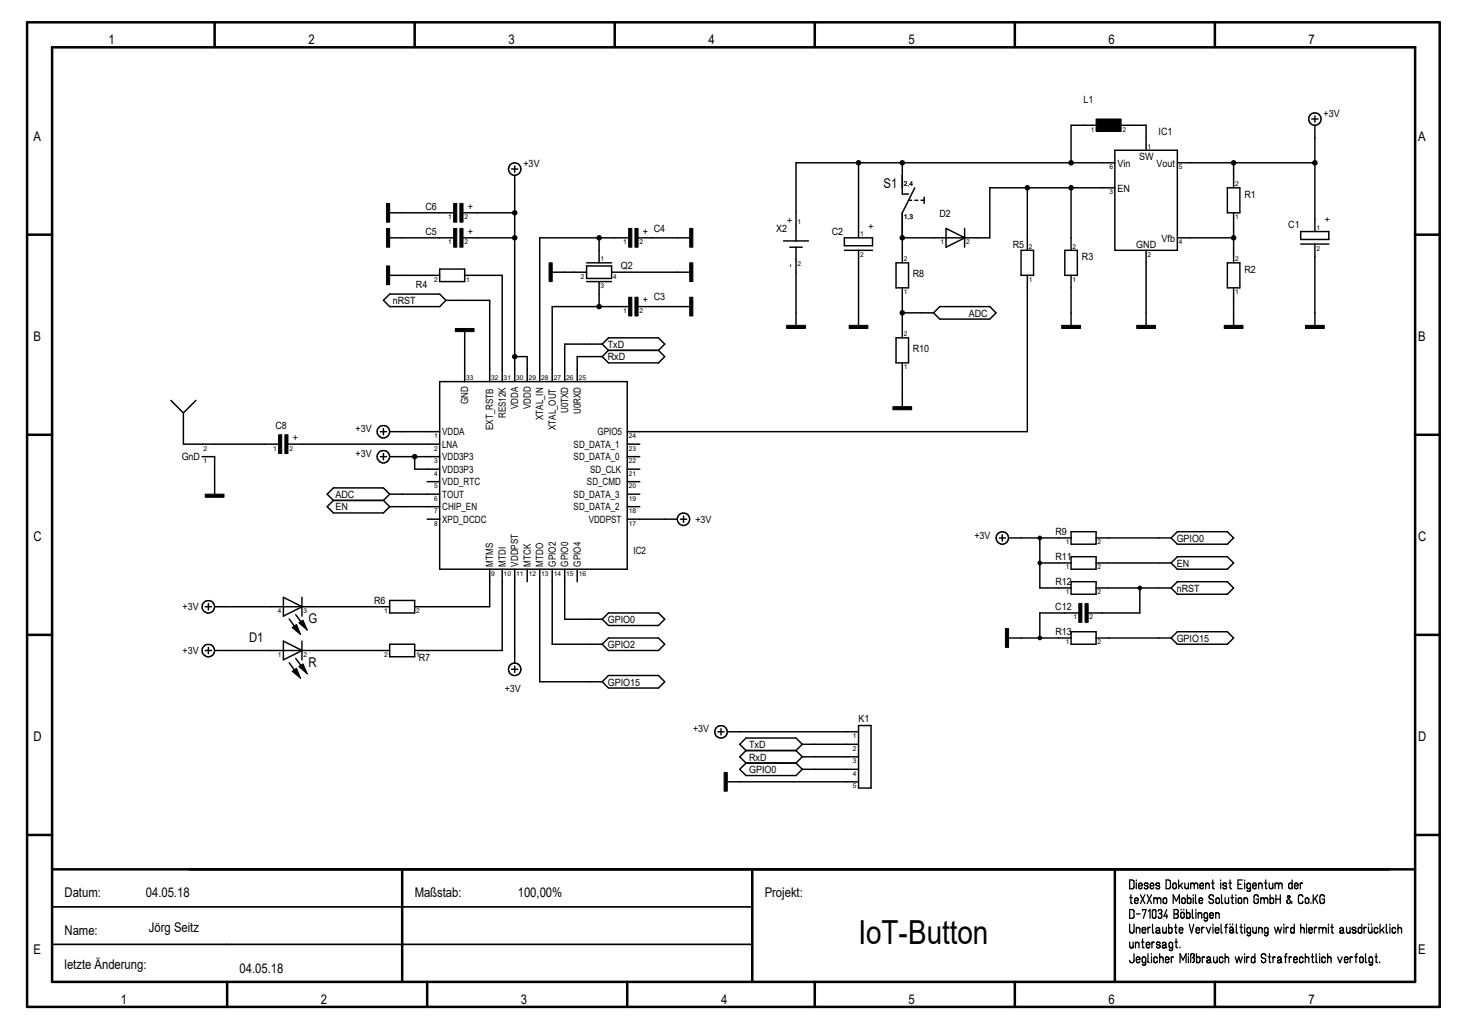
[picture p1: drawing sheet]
<svg xmlns="http://www.w3.org/2000/svg" width="297mm" height="210mm" viewBox="0 0 297 210" stroke-linecap="round" stroke-linejoin="round" font-family="sans-serif">
<g fill="none" stroke="#000" stroke-width=".25">
<path d="M229.5 178.7l.6 .1 .3 .2v1.3l-.3 .2h-.6zM230.8 178.7v.2M230.8 179.3v1.2M231.3 179.9h.7l-.1-.5-.5 .1-.1 .7 .3 .3 .4-.2M233.2 179.6l-.2-.2h-.4l-.1 .3 .6 .3 .1 .3-.2 .2h-.3l-.2-.2M233.7 179.9h.7l-.2-.5h-.4l-.1 .2v.7l.3 .2 .4-.2M235.6 179.6l-.2-.2h-.5v.3l.6 .3 .1 .3-.2 .2h-.4l-.1-.2M236.9 178.7l.6 .1 .2 .2 .1 1.1-.3 .4h-.6zM238.3 179.5l.4-.1 .3 .2v.7l-.2 .2h-.4l-.1-.2zM239.4 178.7v1.8M239.8 179.8l.4 .7M240.2 179.4l-.8 .8"/>
<path d="M240.7 179.4v.9l.4 .2 .3-.3M241.4 179.4v1.1M241.9 179.4v1.1M241.9 179.6l.4-.2 .3 .3M243.8 179.9h.7l-.1-.4-.2-.1-.4 .1v.7a.38 .38 0 0 0 .3 .3 .38 .38 0 0 0 .4-.2M244.9 179.7l.3-.3 .4 .1 .1 1M244.9 179.4v1.1M246.1 179.4h.6M246.4 178.7v1.6l.1 .2h.2M248 178.7v.2M248 179.3v1.2M249.2 179.6l-.2-.2h-.5v.3l.6 .3 .1 .3-.2 .2h-.4l-.1-.2"/>
<path d="M249.6 179.4h.6M249.9 178.7v1.6l.1 .2h.2M251.5 179.6h.6M252.4 178.7h-.9v1.8h.9M252.9 178.7v.2M252.9 179.3v1.2M254.5 179.9h.7l-.2-.5h-.3l-.2 .2v.7l.3 .2 .4-.2M255.7 179.6l.3-.2 .3 .1 .1 1M255.7 179.4v1.1M256.8 179.4h.6M257.1 178.7v1.7l.3 .1M257.9 179.4v1l.4 .1 .3-.2"/>
<path d="M258.6 179.4v1.1M259 179.6l.5-.2 .3 .3M259 179.4v1.1M262.5 179.6l-.4-.2-.3 .3 .2 .8h.2l.3-.2M262.5 178.7v1.8M263 179.9h.7l-.2-.5-.4 .1-.1 .7 .3 .3 .4-.2M264.2 179.4v1.1M264.6 179.4h-.2l-.2 .1M229.5 184.7h.6l.3 .3v1.3l-.3 .2h-.6zM229.5 187.7v1.4l.1 .3 .3 .1h.3l.2-.3v-1.5M229.5 191.3l.1 1.1 .3 .1 .3-.2M229.5 182.3h.5"/>
<path d="M229.7 181.7v1.6l.1 .2h.2M230.2 191.3v1.2M230.4 193.7v1.5a.46 .46 0 0 1-.5 .3 .46 .46 0 0 1-.4-.4M230.5 182.9h.7l-.1-.5h-.3l-.3 .2v.7l.3 .2 .4-.2M230.7 191.3v1.2M230.7 191.7l.3-.3 .4 .2v.9M230.8 185.6h.8M230.8 188.3v1.2M230.8 194.9h.8l-.1-.4-.4-.1a.75 .75 0 0 0 0 1.1h.3l.2-.2M230.8 188.7l.3-.3 .5 .2v.9M231.7 181.7l.9 1.8M231.9 191.3h.5"/>
<path d="M232 188.9h.7v-.3l-.2-.2h-.3l-.2 .8a.37 .37 0 0 0 .4 .3 .37 .37 0 0 0 .3-.2M232.1 185v-.3h.7l-.5 1.8M232.1 190.7v1.6l.3 .2M232.6 181.7l-.9 1.8M232.7 195.3l-.1 .2h-.4a.75 .75 0 0 1 .1-1.1l.4 .2v1.2l-.2 .2-.4-.2M232.9 191.9h.7l-.2-.5h-.2l-.3 .2v.7l.3 .2 .4-.2M233 181.7l.9 1.8M233.2 188.3v1.2M233.2 193.7v1.7l.3 .1M233.3 185.1l.3-.4v1.8M233.7 188.4l-.3-.1-.2 .3M233.9 181.7l-.9 1.8"/>
<path d="M233.9 193.7v.2M233.9 194.3v1.2M234 191.3v1.2M234.1 187.7v1.7l.3 .1M234.2 184.9l.3-.2 .3 .3v1.3l-.3 .2-.3-.1-.1-.2zM234.4 182.6l.3-.2 .4 .2M234.4 182.3v1.2M234.5 191.4l-.3-.1-.2 .3M234.9 188.7l.3-.3h.2l.2 .3M235.1 182.6v.1M235.1 182.6l.3-.2 .4 .1v1M235.1 194.7l-.2-.3h-.3l-.2 .2v.7l.4 .2 .3-.3"/>
<path d="M235.1 182.6v.9M235.3 185.1l.3-.4 .4 .3v.3l-.3 .2M235.5 185.5h.2M235.6 188.7l-.1 .2-.6 .2v.3l.5 .1 .2-.2M235.6 194.6l.3-.2 .3 .1 .1 1M235.6 188.7v.7l.2 .1M235.6 193.7v1.8M235.7 185.5l.3 .3v.5l-.4 .2-.3-.3M235.7 191.6l-.1-.2-.5-.1-.2 .3 .1 .3 .6 .1 .1 .4-.5 .1-.3-.2M236.1 191.7l.2-.3h.4l.2 .2v.8l.1 .1M236.2 188.3v1a.37 .37 0 0 0 .4 .2 .37 .37 0 0 0 .3-.3M236.3 182.6l.3-.2 .3 .1 .1 .7-.1 .3h-.3l-.3-.2z"/>
<path d="M236.8 194.9h.7l-.2-.5h-.4l-.1 .2v.7l.3 .2 .3-.2M236.9 191.7l-.2 .3-.5 .1-.1 .2 .1 .2h.4l.3-.2M236.9 188.3v1.2M237 184.7l-.5 1.4h.7M237 185.7v.8M237.4 188.6l.3-.2h.3l.1 .8a.37 .37 0 0 1-.3 .3 .37 .37 0 0 1-.4-.2M237.4 187.7v1.8M238 194.4v1.1M238.2 192.3l-.3 .2-.3-.1-.1-.7 .2-.3h.2l.3 .2v1.2l-.3 .3-.4-.3M238.3 183.5v-1.8l.7 1.3 .6-1.3v1.8M238.4 194.4h-.3l-.1 .1M238.5 184.7h.5a.44 .44 0 0 1 .4 .5 .44 .44 0 0 1-.4 .4l.4 .2v.5l-.3 .2h-.6z"/>
<path d="M238.5 185.6h.5M238.6 188.3h.5M238.7 191.3h.5M238.8 187.7v1.7l.3 .1M238.9 190.7v1.6l.3 .2M239.6 188.9h.7v-.3l-.3-.2-.4 .1v.7a.37 .37 0 0 0 .3 .3 .37 .37 0 0 0 .4-.2M239.7 192.4v.1M239.7 195.5v-1.8l.6 1.3 .7-1.3v1.8M239.9 185.4l.4-.1 .3 .2v.8l-.2 .1-.2 .1-.3-.2zM239.9 184.7v.1M240.1 182.6l.3-.2 .3 .1v.9l-.3 .1-.3-.2zM240.5 184.7v.1"/>
<path d="M241 185.7l.2-.3h.4l.2 .2v.7l-.5 .2-.3-.3M241 184.7v1.8M241.2 182.7a.38 .38 0 0 1 .3-.3 .38 .38 0 0 1 .4 .2v.7a.38 .38 0 0 1-.4 .2 .38 .38 0 0 1-.3-.3M241.2 181.7v1.8M241.4 193.7v.2M241.4 194.3v1.2M241.6 187.7l.5 1.8 .4-1.8M241.9 195.5v-1.5l.2-.3h.3a.42 .42 0 0 1 .2 .5 .42 .42 0 0 1-.3 .3 .54 .54 0 0 1 .3 .5 .54 .54 0 0 1-.3 .5M242.2 184.7v1.6l.3 .2M242.4 181.7v.2M242.4 182.3v1.2M242.6 180.5v-.9l.3-.2 .3 .1 .1 1"/>
<path d="M242.9 181.7v1.6l.2 .2M243 184.7v.2M243 185.3v1.2M243 188.9h.7l-.2-.5h-.3l-.2 .2v.7l.3 .2 .4-.2M243.1 194.6l.1-.2h.4a.75 .75 0 0 1-.1 1.1l-.4-.2M243.1 193.7v1.8M243.4 185.6l.3-.2 .4 .1v1M243.4 185.3v1.2M243.6 182.9h.7v-.3l-.2-.2-.4 .1-.1 .7 .3 .3 .4-.2M244.1 188.3v1.2M244.3 194.4v1.1M244.6 188.4l-.3-.1-.2 .3"/>
<path d="M244.7 194.4h-.2l-.2 .1M245.1 188.3l.4 1.2 .5-1.2M245.2 194.7l.3-.3 .3 .1 .1 .2M245.3 186.2l-.3 .3-.4-.2v-.7l.2-.2h.4l.1 .2v1.1l-.3 .4-.4-.3M245.8 185.9h.7l-.2-.5h-.3l-.2 .2v.7l.4 .2 .3-.2M245.9 194.7l-.2 .3h-.3a.28 .28 0 0 0-.2 .2 .28 .28 0 0 0 .2 .3h.4l.1-.2M245.9 194.7v.7l.2 .1M246.4 187.7v.2M246.4 188.3v1.2M246.5 182.2a.46 .46 0 0 0-.7-.4 .46 .46 0 0 0 .1 .8l.4 .1a.45 .45 0 0 1 0 .7 .45 .45 0 0 1-.7-.3M246.5 194.4l.1 1 .4 .1 .3-.3M246.9 188.9h.7v-.3l-.3-.2h-.2l-.2 .8a.37 .37 0 0 0 .3 .3 .37 .37 0 0 0 .4-.2"/>
<path d="M247 185.6l.3-.2 .3 .1 .1 1M247 185.3v1.2M247 182.6l.3-.2 .3 .1v.9l-.3 .1-.3-.2zM247.3 194.4v1.1M248.1 187.7v1.6l.2 .2M248.2 181.7v1.6l.3 .2M248.5 194.7l-.3-.3h-.3l-.2 .2v.7l.5 .2 .3-.3M248.8 188.3h.5M248.9 182.3l.1 1.1 .3 .1 .3-.2M248.9 193.7v1.8M248.9 194.7l.3-.3 .3 .1 .1 1M249.3 187.7l-.3 .3v1.5"/>
<path d="M249.6 182.3v1.2M249.8 188.7l.3-.4 .3 .1 .1 .3M249.9 187.7v.1M250.1 182.3h.5M250.3 181.7v1.6l.1 .2h.2M250.4 187.7v.1M250.5 188.7l-.1 .2-.6 .2v.3l.6 .1 .1-.3M250.5 188.7v.6l.2 .2M251 194.4l.3 1.1 .4-1.1 .3 1.1 .4-1.1M251.1 181.7v.2M251.1 182.3v1.2M251.2 187.7v1.7l.2 .1"/>
<path d="M251.5 182.6l.3-.2 .4 .1 .1 .7-.2 .3h-.3l-.3-.2zM251.9 188.3h.5M252.1 187.7v1.6l.3 .2M252.7 182.6l.3-.2 .4 .1v1M252.7 182.3v1.2M252.9 187.7v.2M252.9 188.3v1.2M252.9 193.7v.2M252.9 194.3v1.2M253.3 194.4v1.1M253.4 194.4l-.1 .2M253.4 194.4h.3"/>
<path d="M253.4 194.4h.1M254 180.2l-.3 .3-.4-.2v-.7l.2-.2 .5 .1v1.2a.37 .37 0 0 1-.3 .4 .37 .37 0 0 1-.4-.3M254 189.3a.37 .37 0 0 1-.4 .2 .37 .37 0 0 1-.3-.3l.1-.7 .5-.1 .1 .2v1.2l-.3 .3-.3-.3M254.5 188.3v.9a.37 .37 0 0 0 .3 .3 .37 .37 0 0 0 .4-.2M254.9 194.6l-.1-.2h-.4a.75 .75 0 0 0 .1 1.1l.4-.2M254.9 193.7v1.8M255.2 188.3v1.2M255.7 182.2a.46 .46 0 0 0-.4-.5 .46 .46 0 0 0-.5 .3v1.3a.47 .47 0 0 0 .5 .2 .47 .47 0 0 0 .4-.4v-.5h-.5M255.7 188.3v1.2M255.7 188.7l.3-.3 .4 .2v.9M256.1 182.7a.36 .36 0 0 1 .4-.3 .36 .36 0 0 1 .3 .3M256.1 182.3v1.2"/>
<path d="M256.8 182.7a.36 .36 0 0 1 .4-.3 .36 .36 0 0 1 .4 .3v.8M256.8 182.7v.8M257.2 194.2l-.3-.4-.3-.1-.3 .2v.5l.2 .2a.47 .47 0 0 1 .7 .3 .47 .47 0 0 1-.4 .6 .47 .47 0 0 1-.6-.4M257.6 189.2a.37 .37 0 0 1-.3 .3 .37 .37 0 0 1-.4-.2v-.7l.3-.2h.2l.2 .3-.1 1.2-.3 .2-.3-.3M257.6 194.4h.5M257.9 193.7v1.7l.2 .1M258 182.6l.4-.2 .3 .3-.1 .8h-.3l-.3-.2M258 181.7v1.8M258.6 194.4v1.1M258.9 188.3l.4 1.2 .3-1.2 .4 1.2 .3-1.2M259.1 194.4h-.3l-.2 .1M259.2 182.6h.9"/>
<path d="M259.2 181.7v1.8M259.5 194.7l.3-.3h.3l.2 .3M259.8 180.5v-.9l.3-.2 .3 .1 .1 1M260.1 181.7v1.8M260.3 194.7l-.2 .3-.6 .1v.3l.5 .1 .3-.2M260.3 194.7v.7l.1 .1M260.8 187.7v.2M260.8 188.3v1.2M260.9 194.4h.6M261.3 188.3v1.2M261.5 193.7l-.3 .3v1.5M261.7 188.4l-.2-.1-.2 .3"/>
<path d="M261.9 194.4v1.1M262.3 194.4h-.2l-.2 .1M262.3 194.4h.1M262.5 183.1l-.7 .4-.4-.2 .1-.4 .6-.7-.3-.3-.1 .1-.1 .3 .9 1.2M262.8 194.9h.7l-.1-.4-.4-.1a.75 .75 0 0 0 0 1.1h.4l.1-.2M262.9 188.7l-.2-.3h-.3l-.2 .2v.7a.37 .37 0 0 0 .4 .2 .37 .37 0 0 0 .3-.3M262.9 187.7v1.8M264.2 188.6l.3-.2 .4 .1 .1 1M264.2 187.7v1.8M264.7 182.2a.44 .44 0 0 0-.5-.5 .44 .44 0 0 0-.4 .5v.9a.44 .44 0 0 0 .4 .4 .44 .44 0 0 0 .5-.4M264.7 194.7l-.2-.3h-.3a.75 .75 0 0 0 .1 1.1h.2l.2-.3M265.2 182.6l.3-.2 .3 .1v.9l-.3 .1-.3-.2z"/>
<path d="M265.2 194.7l.1-.3 .5 .1 .1 1M265.2 193.7v1.8M265.4 187.7v.2M265.4 188.3v1.2M265.9 188.9h.7l-.2-.5h-.3l-.2 .2v.7l.3 .2 .4-.2M266.3 183.3v.2M266.4 194.4h.5M266.6 193.7v1.6l.3 .2M266.8 181.7v1.8M267 188.3v1.2M267.2 182.5l.5 1M267.4 193.7v1.7l.2 .1"/>
<path d="M267.5 188.4l-.2-.1-.3 .3M267.7 181.7l-.9 1.2M268 188.7l.3-.3 .4 .2v.9M268 188.3v1.2M268.1 193.7v.2M268.1 194.3v1.2M268.6 182.6h.5v.5M268.7 188.7l.3-.3 .4 .2v.9M269 182.2a.44 .44 0 0 0-.4-.5 .44 .44 0 0 0-.5 .5v.9a.44 .44 0 0 0 .5 .4 .44 .44 0 0 0 .4-.4M269.2 194.7l-.1-.3h-.4a.75 .75 0 0 0 0 1.1h.4l.1-.3M269.7 194.7l.3-.3 .3 .1 .1 1M269.7 193.7v1.8"/>
<path d="M269.9 187.7v.2M269.9 188.3v1.2M270.3 188.3h.6M270.6 187.7v1.6l.3 .2M271.7 194.4l.5 1.1 .5-1.1M272.2 188.7l.3-.3h.3l.1 .3M272.9 188.7l-.1 .2-.5 .2-.1 .3 .6 .1 .1-.2M272.9 188.7v.7l.2 .1M273.1 194.9h.8l-.3-.5h-.3l-.2 .2v.7l.3 .2 .4-.2M273.6 188.3v1a.37 .37 0 0 0 .4 .2 .37 .37 0 0 0 .3-.3M274.3 188.3v1.2M274.3 194.4v1.1"/>
<path d="M274.7 194.4h-.2l-.2 .2M275.2 194.4h.6M275.5 188.6a.33 .33 0 0 0-.5-.3 .33 .33 0 0 0-.1 .6l.5 .1 .1 .3-.2 .2h-.4l-.2-.2M275.8 193.7l-.3 .3v1.5M276.3 194.5l.5-.1a.75 .75 0 0 1-.2 1.1l-.4-.2zM276.6 188.7l-.2-.3h-.3l-.2 .2v.7a.37 .37 0 0 0 .4 .2 .37 .37 0 0 0 .3-.3M276.6 187.7v1.8M277.1 188.3v1.2M277.4 193.7v1.7l.3 .1M277.5 188.4l-.2-.1-.2 .3M278 188.3v.8a.37 .37 0 0 0 .3 .4 .37 .37 0 0 0 .4-.3M278.1 187.7v.1"/>
<path d="M278.6 187.7v.1M278.7 188.3v1.2M278.8 195.2l-.2 .3-.4-.1-.1-.8 .2-.2 .5 .1v1.2v.3h-.2l-.5-.2M279.3 194.4h.5M279.6 193.7v1.7l.2 .1M279.9 188.7l-.2-.3h-.3l-.2 .8a.36 .36 0 0 0 .3 .3 .36 .36 0 0 0 .4-.3M280.3 195.4v.1M280.4 187.7v1.8M280.8 188.8l.4 .7M281.2 188.3l-.8 .9M281.6 187.7v1.7l.3 .1M282.4 187.7v.2"/>
<path d="M282.4 188.3v1.2M283.5 188.7l-.2-.3h-.3l-.2 .2v.7a.37 .37 0 0 0 .4 .2 .37 .37 0 0 0 .3-.3M284 188.6l.3-.2 .3 .1 .1 1M284 187.7v1.8"/>
</g>
<g fill="none" stroke="#000" stroke-width=".3">
<path d="M103.9 34.3h1.3M104.6 33.7v1.3M104.6 35.6v41.9M174.4 33.1v15.2M183.3 33.1v6.3h1.3M185.8 38.1l-2.5 5.1v10.2M208.7 38.1v12.7M217.6 38.1v12.7M222.7 25.4h-5.1v7.7M226.5 38.1h-25.4v10.2h-17.8M226.5 30.5h12.7v20.3h-12.7zM226.5 33.1h-64.8v15.8"/>
<path d="M227.8 25.4h5v5.1M239.2 33.1h27.9M249.3 38.1h2.6v5.1h-2.6zM250.6 33.1v5M266.5 24.2h1.3M267.1 23.5v1.3M267.1 25.4v21.6M79.2 48.3h13M79.2 55.9h10.1M79.2 43.2h13M89.3 54.7h5.1v2.5h-5.1zM94.1 48.3h10.5"/>
<path d="M94.1 43.2h10.5M94.4 55.9h7.6v21.6M112.2 55.3h7M119.2 57.2h5M119.2 53.4h5M119.2 54h5v2.6h-5zM121.7 48.3v5.1M121.7 57.2v5.1M124.2 55.3h15.9M127.7 48.3h-18.1v29.2M129.6 48.3h10.5M159.2 48.9h5.1"/>
<path d="M160.4 50.2h2.6M161.7 50.2v15.9M171.5 48.3h5.7v1.6h-5.7zM171.5 50.8h5.7M174.4 50.8v15.3M182 53.4h2.6v5.1h-2.6zM183.3 58.5v10.1M184.6 40.7h.6M185.8 40.7h.7M187.1 40.7h.6M187.7 40v1.3M192.2 46.4l3.8 1.9-3.8 1.9z"/>
<path d="M196 46.4v3.8M207.4 50.8h2.6v5.1h-2.6zM208.7 55.9v31.8h-81.3M216.3 50.8h2.6v5.1h-2.6zM217.6 55.9v10.2M232.8 50.8v15.3M239.2 48.3h11.4M249.3 53.4h2.6v5.1h-2.6zM250.6 43.2v10.2M250.6 58.5v7.6M264.2 49.6h5.8M264.2 47h5.8v1.6h-5.8z"/>
<path d="M267.1 49.6v16.5M77.9 61l1.3-1.3h10.1l1.3 1.3-1.3 1.3h-10.1zM89.3 77.5h38.1v38.1h-38.1zM90.6 61h8.9v16.5M94.4 67.4v10.1M104.6 72.4h2.5v5.1M122.3 69.9l1.3-1.3h10.2l1.2 1.3-1.2 1.3M122.3 69.9h-7.6v7.6M122.3 69.9l1.3 1.3M122.3 72.4h-5v5.1M123.6 71.2h10.2M123.6 71.2l-1.3 1.2"/>
<path d="M127.7 62.3h-15.5v15.2M129.6 62.3h10.5M133.8 71.2l1.2 1.2-1.2 1.3h-10.2l-1.3-1.3M182 68.6h2.6v5.1h-2.6zM183.3 73.7v8.9M183.3 63.5h6.4M190.9 62.3h10.2l1.3 1.2-1.3 1.3h-10.2l-1.2-1.3zM34.7 81.3l2.6 2.6M37.3 83.9v6.3h19.3M39.8 81.3l-2.5 2.6M41.1 92.8h2.5v7.6M58.5 90.2h30.8"/>
<path d="M77.3 92.8h1.2M77.3 87.7h1.2M77.9 87v1.3M77.9 92.1v1.3M79.2 92.8h10.1M79.2 87.7h10.1M84.2 92.8v2.5h5.1M86.8 97.8h2.5M127.4 90.2h2.6M127.4 92.8h2.6M127.4 95.3h2.6M127.4 97.8h2.6"/>
<path d="M67.7 101.6h10.2M67.7 101.6l-1.2 1.3 1.2 1.3h10.2l1.3-1.3M77.9 101.6l1.3 1.3M79.2 100.4h10.1M79.2 100.4l-1.3-1.3h-10.2l-1.2 1.3 1.2 1.2M79.2 100.4l-1.3 1.2M79.2 102.9h10.1M86.8 105.5h2.5M99.5 115.6v7.6h-15.3M102 115.6v16.5h-17.8M104.6 115.6v19.1M107.1 115.6v2.6"/>
<path d="M109.6 115.6v22.9h12.7M112.2 115.6v15.3h10.1M114.7 115.6v10.2h7.6M117.3 115.6v2.6M127.4 100.4h2.6M127.4 102.9h2.6M127.4 105.5h10.2M138.2 105.5h1.3M138.9 104.8v1.3M203 109.3h1.3M203.6 108.6v1.3M204.9 109.3h12.7"/>
<path d="M211.2 114.3h6.4M211.2 109.3v10.1h6.4M217.6 108h5.1v2.5h-5.1zM217.6 113.1h5.1v2.5h-5.1zM217.6 118.2h5.1v2.5h-5.1zM222.7 109.3h15.2M222.7 114.3h15.2M222.7 119.4h15.2M231.6 119.4v5.1h-10.5M237.9 119.4l1.3-1.2h10.1l1.3 1.2-1.3 1.3h-10.1zM239.2 108h10.1l1.3 1.3-1.3 1.2h-10.1l-1.3-1.2zM239.2 113.1h10.1l1.3 1.2-1.3 1.3h-10.1l-1.3-1.3z"/>
<path d="M41.7 132.1h1.3M41.7 123.2h1.3M42.3 122.6v1.3M42.3 131.5v1.3M43.6 132.1h35.6M43.6 123.2h35.6M57.6 121.3l3.8 1.9-3.8 1.9zM57.6 130.2l3.8 1.9-3.8 1.9zM58.8 125.7l1.5 2.1M58.8 134.6l1.5 2.1M60.1 124.8l1.5 2.2M60.1 133.7l1.5 2.1"/>
<path d="M61.3 121.3v3.8M61.3 130.2v3.8M79.2 130.9h5v2.5h-5zM79.2 122h5v2.5h-5zM103.9 135.9h1.3M104.6 135.3v1.3M122.3 130.9l1.3-1.3h10.2l1.2 1.3-1.2 1.2h-10.2zM122.3 125.8l1.3-1.3h10.2l1.2 1.3-1.2 1.2h-10.2zM122.3 138.5l1.3-1.3h10.2l1.2 1.3-1.2 1.2h-10.2zM204.9 129.6h12.7M217.6 128.3h5.1v2.6h-5.1zM219.2 124.5h-8v5.1"/>
<path d="M222.7 129.6h15.2M239.2 128.3h10.1l1.3 1.3-1.3 1.3h-10.1l-1.3-1.3zM145.8 148.6h1.3M146.5 148v1.3M147.7 158.8h26.7M147.7 148.6h26.7M151.6 155l-1.3 1.3 1.3 1.2h10.1l1.3-1.2M151.6 155h10.1M151.6 152.4l-1.3 1.3 1.3 1.3M151.6 152.4h10.1M161.7 155l1.3 1.3M161.7 152.4l1.3 1.3"/>
<path d="M163 151.2l-1.3-1.3h-10.1l-1.3 1.3 1.3 1.2M163 156.3h11.4M163 153.7h11.4M163 153.7l-1.3 1.3M163 151.2h11.4M163 151.2l-1.3 1.2M174.4 147.4h2.6v12.7h-2.6z"/>
<circle cx="104.6" cy="34.4" r="1.27"/>
<circle cx="267.1" cy="24.2" r="1.27"/>
<circle cx="77.9" cy="92.8" r="1.27"/>
<circle cx="77.9" cy="87.7" r="1.27"/>
<circle cx="138.9" cy="105.5" r="1.27"/>
<circle cx="203.6" cy="109.3" r="1.27"/>
<circle cx="42.3" cy="123.2" r="1.27"/>
<circle cx="42.3" cy="132.1" r="1.27"/>
<circle cx="104.6" cy="136" r="1.27"/>
<circle cx="146.5" cy="148.6" r="1.27"/>
</g>
<g fill="#000" stroke="#000" stroke-width=".2">
<path d="M59.4 127.5l.8-.7 .9 2.1zM59.4 136.4l.8-.7 .9 2.1zM60.7 126.5l.9-.6 .8 2.1zM60.7 135.4l.9-.6 .8 2.1z"/>
<path d="M222.7 24.2h5.1v2.5h-5.1z" fill-rule="evenodd"/>
<path d="M78.5 41.3h.7v3.8h-.7z" fill-rule="evenodd"/>
<path d="M78.5 46.4h.7v3.8h-.7z" fill-rule="evenodd"/>
<path d="M78.5 54h.7v3.8h-.7z" fill-rule="evenodd"/>
<path d="M92.2 41.3h.6v3.8h-.6z" fill-rule="evenodd"/>
<path d="M92.2 46.4h.6v3.8h-.6z" fill-rule="evenodd"/>
<path d="M93.4 41.3h.7v3.8h-.7z" fill-rule="evenodd"/>
<path d="M93.4 46.4h.7v3.8h-.7z" fill-rule="evenodd"/>
<path d="M111.5 53.4h.7v3.8h-.7z" fill-rule="evenodd"/>
<path d="M127.7 46.4h.7v3.8h-.7z" fill-rule="evenodd"/>
<path d="M129 46.4h.6v3.8h-.6z" fill-rule="evenodd"/>
<path d="M140.1 53.4h.7v3.8h-.7z" fill-rule="evenodd"/>
<path d="M140.1 46.4h.7v3.8h-.7z" fill-rule="evenodd"/>
<path d="M92.5 66.7h3.8v.7h-3.8z" fill-rule="evenodd"/>
<path d="M127.7 60.4h.7v3.8h-.7z" fill-rule="evenodd"/>
<path d="M129 60.4h.6v3.8h-.6z" fill-rule="evenodd"/>
<path d="M140.1 60.4h.7v3.8h-.7z" fill-rule="evenodd"/>
<path d="M159.8 66.1h3.8v.6h-3.8z" fill-rule="evenodd"/>
<path d="M172.5 66.1h3.8v.6h-3.8z" fill-rule="evenodd"/>
<path d="M215.7 66.1h3.8v.6h-3.8z" fill-rule="evenodd"/>
<path d="M230.9 66.1h3.8v.6h-3.8z" fill-rule="evenodd"/>
<path d="M248.7 66.1h3.8v.6h-3.8z" fill-rule="evenodd"/>
<path d="M265.2 66.1h3.8v.6h-3.8z" fill-rule="evenodd"/>
<path d="M56.6 88.3h.6v3.8h-.6z" fill-rule="evenodd"/>
<path d="M57.9 88.3h.6v3.8h-.6z" fill-rule="evenodd"/>
<path d="M181.4 82.6h3.8v.6h-3.8z" fill-rule="evenodd"/>
<path d="M41.7 100.4h3.8v.6h-3.8z" fill-rule="evenodd"/>
<path d="M204.3 127.7h.6v3.8h-.6z" fill-rule="evenodd"/>
<path d="M219.2 122.6h.6v3.8h-.6z" fill-rule="evenodd"/>
<path d="M220.4 122.6h.7v3.8h-.7z" fill-rule="evenodd"/>
<path d="M147.1 156.9h.6v3.8h-.6z" fill-rule="evenodd"/>
</g>
<g fill="none" stroke="#000" stroke-width=".51">
<path d="M5.5 4.5h287v200h-287zM10.6 9.6h276.9v189.8h-276.9zM43.6 4.5v5.1M84.2 4.5v5.1M124.9 4.5v5.1M165.5 4.5v5.1M206.2 4.5v5.1M246.8 4.5v5.1M5.5 47.7h5.1M287.4 47.7h5.1M5.5 88.3h5.1M287.4 88.3h5.1"/>
<path d="M5.5 128.9h5.1M287.4 128.9h5.1M5.5 169.6h5.1M10.6 176.6h276.9M81.7 176.6v22.8M152.8 176.6v22.8M226.5 176.6v22.8M287.4 169.6h5.1M46.1 199.4v5.1M86.8 199.4v5.1M127.4 199.4v5.1M165.5 199.4v5.1"/>
<path d="M206.2 199.4v5.1M246.8 199.4v5.1"/>
</g>
<path d="M10.6 184.2h142.2M10.6 191.8h142.2" fill="none" stroke="#000" stroke-width=".34"/>
<g fill="#000">
<circle cx="174.4" cy="33.1" r=".56"/>
<circle cx="183.3" cy="33.1" r=".56"/>
<circle cx="208.7" cy="38.1" r=".56"/>
<circle cx="217.6" cy="33.1" r=".56"/>
<circle cx="217.6" cy="38.1" r=".56"/>
<circle cx="250.6" cy="33.1" r=".56"/>
<circle cx="267.1" cy="33.1" r=".56"/>
<circle cx="104.6" cy="43.2" r=".56"/>
<circle cx="104.6" cy="48.3" r=".56"/>
<circle cx="121.7" cy="48.3" r=".56"/>
<circle cx="183.3" cy="48.3" r=".56"/>
<circle cx="250.6" cy="48.3" r=".56"/>
<circle cx="104.6" cy="72.4" r=".56"/>
<circle cx="121.7" cy="62.3" r=".56"/>
<circle cx="183.3" cy="63.5" r=".56"/>
<circle cx="84.2" cy="92.8" r=".56"/>
<circle cx="211.2" cy="114.3" r=".48"/>
<circle cx="211.2" cy="109.3" r=".48"/>
<circle cx="231.6" cy="119.4" r=".48"/>
<circle cx="211.2" cy="129.6" r=".48"/>
</g>
<text font-size="6.7" x="174.4" y="191.8">IoT-Button</text>
<g font-size="2.7">
<text x="22" y="8.9">1</text>
<text x="62.7" y="8.9">2</text>
<text x="103.3" y="8.9">3</text>
<text x="143.9" y="8.9">4</text>
<text x="184.6" y="8.9">5</text>
<text x="225.2" y="8.9">6</text>
<text x="265.9" y="8.9">7</text>
<text x="6.8" y="28.6">A</text>
<text x="288.1" y="28.6">A</text>
<text x="179.5" y="38.1">S1</text>
<text x="6.8" y="69.3">B</text>
<text x="288.1" y="69.3">B</text>
<text x="6.8" y="109.9">C</text>
<text x="288.1" y="109.9">C</text>
<text x="50.6" y="130.3">D1</text>
<text x="62.7" y="126.5">G</text>
<text x="62.7" y="135.4">R</text>
<text x="6.8" y="150.5">D</text>
<text x="288.1" y="150.5">D</text>
<text x="13.1" y="182.3">Datum:</text>
<text x="29.6" y="182.3">04.05.18</text>
<text x="84.2" y="182.3">Maßstab:</text>
<text x="105.2" y="182.3">100,00%</text>
<text x="155.4" y="182.3">Projekt:</text>
<text x="13.1" y="189.9">Name:</text>
<text x="30.3" y="189.3">Jörg Seitz</text>
<text x="6.8" y="193.7">E</text>
<text x="13.1" y="196.9">letzte Änderung:</text>
<text x="48.7" y="197.5">04.05.18</text>
<text x="288.1" y="193.7">E</text>
<text x="24.6" y="203.9">1</text>
<text x="65.2" y="203.9">2</text>
<text x="105.8" y="203.9">3</text>
<text x="146.5" y="203.9">4</text>
<text x="184.6" y="203.9">5</text>
<text x="225.2" y="203.9">6</text>
<text x="265.9" y="203.9">7</text>
</g>
<g font-size="2">
<text x="220.1" y="21">L1</text>
<text x="268.9" y="23.7">+3V</text>
<text x="235.4" y="27.3">IC1</text>
<text x="106.3" y="33.8">+3V</text>
<text x="227" y="33.8">Vin</text>
<text x="231.4" y="32.6">SW</text>
<text x="235" y="33.8">Vout</text>
<text x="227" y="38.9">EN</text>
<text x="252.8" y="40.1">R1</text>
<text x="86.4" y="42.6">C6</text>
<text x="86.4" y="47.7">C5</text>
<text x="95" y="42.6">+</text>
<text x="95" y="47.7">+</text>
<text x="130.6" y="47.7">+</text>
<text x="132.8" y="47">C4</text>
<text x="157.7" y="47.1">X2</text>
<text x="161.2" y="45.3" transform="rotate(-90 161.2 45.3)">+</text>
<text x="169" y="47.7">C2</text>
<text x="177.7" y="46.4" transform="rotate(-90 177.7 46.4)">+</text>
<text x="190.8" y="44">D2</text>
<text x="261.7" y="46.4">C1</text>
<text x="270.4" y="45.2" transform="rotate(-90 270.4 45.2)">+</text>
<text x="205.7" y="50.5">R5</text>
<text x="219.8" y="52.8">R3</text>
<text x="230.8" y="50.3">GND</text>
<text x="236" y="49.1">Vfb</text>
<text x="84.5" y="58.5">R4</text>
<text x="126.2" y="54.7">Q2</text>
<text x="161.2" y="54.1" transform="rotate(-90 161.2 54.1)">-</text>
<text x="185.4" y="56.2">R8</text>
<text x="252.8" y="55.4">R2</text>
<text x="79.8" y="61.8">nRST</text>
<text x="130.6" y="61.6">+</text>
<text x="132.8" y="61">C3</text>
<text x="196.8" y="64.3">ADC</text>
<text x="123.5" y="70.7">TxD</text>
<text x="185.4" y="71.4">R10</text>
<text x="123.5" y="73.2">RxD</text>
<text x="95.1" y="82" transform="rotate(-90 95.1 82)">GND</text>
<text x="105.3" y="83.1" transform="rotate(-90 105.3 83.1)">VDDA</text>
<text x="107.8" y="83.1" transform="rotate(-90 107.8 83.1)">VDDD</text>
<text x="115.4" y="83.9" transform="rotate(-90 115.4 83.9)">U0TXD</text>
<text x="56" y="87">C8</text>
<text x="59.5" y="89.6">+</text>
<text x="72.2" y="87.8">+3V</text>
<text x="89.8" y="88.4">VDDA</text>
<text x="100.2" y="87.4" transform="rotate(-90 100.2 87.4)">EXT_RSTB</text>
<text x="102.7" y="85" transform="rotate(-90 102.7 85)">RES12K</text>
<text x="110.4" y="85.3" transform="rotate(-90 110.4 85.3)">XTAL_IN</text>
<text x="112.9" y="87.4" transform="rotate(-90 112.9 87.4)">XTAL_OUT</text>
<text x="118" y="84.2" transform="rotate(-90 118 84.2)">U0RXD</text>
<text x="121.4" y="88.4">GPIO5</text>
<text x="36.9" y="93.5">GnD</text>
<text x="72.2" y="92.9">+3V</text>
<text x="89.8" y="93.5">VDD3P3</text>
<text x="89.8" y="91">LNA</text>
<text x="116.5" y="91">SD_DATA_1</text>
<text x="116.5" y="93.5">SD_DATA_0</text>
<text x="68.2" y="101.1">ADC</text>
<text x="89.8" y="101.1">TOUT</text>
<text x="89.8" y="98.6">VDD_RTC</text>
<text x="89.8" y="96.1">VDD3P3</text>
<text x="116.5" y="101.1">SD_DATA_3</text>
<text x="119.3" y="98.6">SD_CMD</text>
<text x="119.9" y="96.1">SD_CLK</text>
<text x="68.2" y="103.7">EN</text>
<text x="89.8" y="106.2">XPD_DCDC</text>
<text x="89.8" y="103.7">CHIP_EN</text>
<text x="116.5" y="103.7">SD_DATA_2</text>
<text x="119.6" y="106.2">VDDPST</text>
<text x="141.3" y="106.2">+3V</text>
<text x="128.7" y="112.4">IC2</text>
<text x="198" y="109.4">+3V</text>
<text x="214.4" y="113.7">R11</text>
<text x="214.4" y="108.6">R9</text>
<text x="239.1" y="110">GPIO0</text>
<text x="100.2" y="115.1" transform="rotate(-90 100.2 115.1)">MTMS</text>
<text x="102.7" y="115.1" transform="rotate(-90 102.7 115.1)">MTDI</text>
<text x="105.3" y="115.1" transform="rotate(-90 105.3 115.1)">VDDPST</text>
<text x="107.8" y="115.1" transform="rotate(-90 107.8 115.1)">MTCK</text>
<text x="110.4" y="115.1" transform="rotate(-90 110.4 115.1)">MTDO</text>
<text x="112.9" y="115.1" transform="rotate(-90 112.9 115.1)">GPIO2</text>
<text x="115.4" y="115.1" transform="rotate(-90 115.4 115.1)">GPIO0</text>
<text x="118" y="115.1" transform="rotate(-90 118 115.1)">GPIO4</text>
<text x="214.4" y="118.8">R12</text>
<text x="239.1" y="115.1">EN</text>
<text x="37.1" y="124">+3V</text>
<text x="76" y="122.6">R6</text>
<text x="214.4" y="124">C12</text>
<text x="239.1" y="120.2">nRST</text>
<text x="123.5" y="131.6">GPIO2</text>
<text x="123.5" y="126.5">GPIO0</text>
<text x="214.4" y="129">R13</text>
<text x="239.1" y="130.3">GPIO15</text>
<text x="37.1" y="132.9">+3V</text>
<text x="85.1" y="134.3">R7</text>
<text x="102.5" y="140.5">+3V</text>
<text x="123.5" y="139.2">GPIO15</text>
<text x="140.8" y="148.8">+3V</text>
<text x="174.4" y="146.7">K1</text>
<text x="152.2" y="154.5">RxD</text>
<text x="152.2" y="151.9">TxD</text>
<text x="152.2" y="157">GPIO0</text>
</g>
<g font-size="1.4">
<text x="221.6" y="26.8">1</text>
<text x="228.1" y="26.8">2</text>
<text x="225.4" y="34.4">6</text>
<text x="233.1" y="30.2">1</text>
<text x="239.5" y="34.4">5</text>
<text x="183.6" y="37.8">2,4</text>
<text x="225.4" y="39.5">3</text>
<text x="250.9" y="37.8">2</text>
<text x="91.1" y="44.5">1</text>
<text x="94.4" y="44.5">2</text>
<text x="162" y="45.5">1</text>
<text x="183.6" y="44.5">1,3</text>
<text x="250.9" y="44.5">1</text>
<text x="267.4" y="46.7">1</text>
<text x="91.1" y="49.6">1</text>
<text x="94.4" y="49.6">2</text>
<text x="122" y="53.1">1</text>
<text x="126.6" y="49.6">1</text>
<text x="129.9" y="49.6">2</text>
<text x="174.7" y="52.2">2</text>
<text x="174.7" y="48">1</text>
<text x="183.6" y="53.1">2</text>
<text x="191.1" y="49.6">1</text>
<text x="196.3" y="49.6">2</text>
<text x="209" y="50.5">2</text>
<text x="217.9" y="50.5">2</text>
<text x="233.1" y="52.2">2</text>
<text x="239.5" y="49.6">4</text>
<text x="250.9" y="53.1">2</text>
<text x="267.4" y="50.9">2</text>
<text x="88.2" y="57.2">2</text>
<text x="94.7" y="57.2">1</text>
<text x="118" y="56.6">2</text>
<text x="122" y="58.5">3</text>
<text x="124.5" y="56.6">4</text>
<text x="162" y="54.1">2</text>
<text x="183.6" y="59.8">1</text>
<text x="209" y="57.2">1</text>
<text x="217.9" y="57.2">1</text>
<text x="250.9" y="59.8">1</text>
<text x="126.6" y="63.6">1</text>
<text x="129.9" y="63.6">2</text>
<text x="183.6" y="68.3">2</text>
<text x="94.7" y="77.2">33</text>
<text x="99.8" y="77.2">32</text>
<text x="102.3" y="77.2">31</text>
<text x="104.9" y="77.2">30</text>
<text x="107.4" y="77.2">29</text>
<text x="109.9" y="77.2">28</text>
<text x="112.5" y="77.2">27</text>
<text x="115" y="77.2">26</text>
<text x="117.6" y="77.2">25</text>
<text x="183.6" y="75">1</text>
<text x="88.2" y="89">1</text>
<text x="127.7" y="89">24</text>
<text x="41.4" y="91.5">2</text>
<text x="41.4" y="94.1">1</text>
<text x="55.5" y="91.5">1</text>
<text x="58.8" y="91.5">2</text>
<text x="88.2" y="94.1">3</text>
<text x="88.2" y="91.5">2</text>
<text x="127.7" y="91.5">23</text>
<text x="127.7" y="94.1">22</text>
<text x="88.2" y="101.7">6</text>
<text x="88.2" y="99.1">5</text>
<text x="88.2" y="96.6">4</text>
<text x="127.7" y="96.6">21</text>
<text x="127.7" y="99.1">20</text>
<text x="127.7" y="101.7">19</text>
<text x="88.2" y="106.8">8</text>
<text x="88.2" y="104.2">7</text>
<text x="127.7" y="104.2">18</text>
<text x="127.7" y="106.8">17</text>
<text x="216.5" y="110.6">1</text>
<text x="223" y="110.6">2</text>
<text x="99.8" y="116.9">9</text>
<text x="102.3" y="116.9">10</text>
<text x="104.9" y="116.9">11</text>
<text x="107.4" y="116.9">12</text>
<text x="109.9" y="116.9">13</text>
<text x="112.5" y="116.9">14</text>
<text x="115" y="116.9">15</text>
<text x="117.6" y="116.9">16</text>
<text x="216.5" y="115.7">1</text>
<text x="223" y="115.7">2</text>
<text x="56.4" y="124.5">4</text>
<text x="61.7" y="124.5">3</text>
<text x="78" y="124.5">1</text>
<text x="84.5" y="124.5">2</text>
<text x="216.5" y="120.7">1</text>
<text x="218.1" y="125.8">1</text>
<text x="221.4" y="125.8">2</text>
<text x="223" y="120.7">2</text>
<text x="216.5" y="130.9">1</text>
<text x="223" y="130.9">2</text>
<text x="56.4" y="133.4">1</text>
<text x="61.7" y="133.4">2</text>
<text x="78" y="133.4">2</text>
<text x="84.5" y="133.4">1</text>
<text x="173.3" y="149.9">1</text>
<text x="173.3" y="155">3</text>
<text x="173.3" y="152.5">2</text>
<text x="173.3" y="160.1">5</text>
<text x="173.3" y="157.6">4</text>
</g>
</svg>
